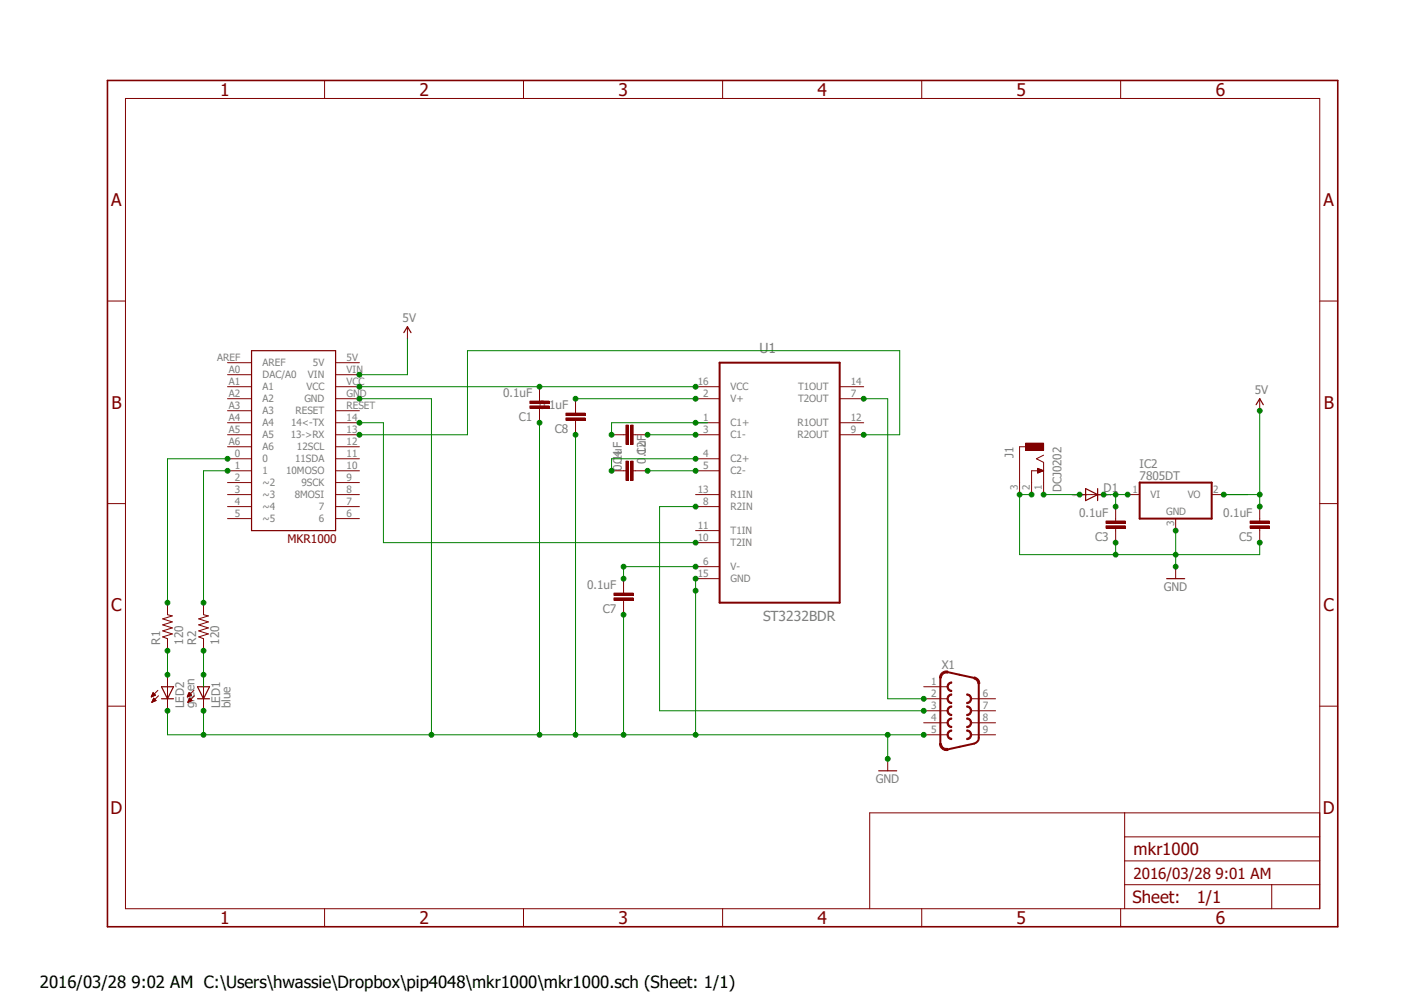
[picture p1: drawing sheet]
<svg xmlns="http://www.w3.org/2000/svg" width="297mm" height="210mm" viewBox="0 0 297 210" stroke-linecap="round" stroke-linejoin="round" font-family="sans-serif">
<path d="M22.2 16.7l261.1 179.9M283.3 16.7l-261.1 179.9" fill="none" stroke="#fff" stroke-width=".21"/>
<g fill="none" stroke="#800000" stroke-width=".21">
<path d="M147.2 81.8h5M147.2 84.3h5M147.2 89.4h5M147.2 91.9h5M147.2 97h5M147.2 99.6h5M177.6 81.8h5.1M177.6 84.3h5.1M177.6 89.4h5.1M177.6 91.9h5.1M147.2 104.6h5M147.2 107.1h5"/>
<path d="M147.2 112.2h5M147.2 114.8h5M147.2 119.8h5M147.2 122.4h5"/>
</g>
<path d="M152.2 76.7h25.4v50.8h-25.4z" fill="none" stroke="#800000" stroke-width=".42"/>
<path d="M200.6 147.1l.6-.3h.1v.2a.76 .76 0 0 0-.7 .8 .76 .76 0 0 0 .7 .7v.3a1.02 1.02 0 0 1-.9-.6 1.02 1.02 0 0 1 .2-1.1z" fill-rule="evenodd" fill="#800000"/>
<path d="M200.6 147.1l.6-.3h.1v.2a.76 .76 0 0 0-.7 .8 .76 .76 0 0 0 .7 .7v.3a1.02 1.02 0 0 1-.9-.6 1.02 1.02 0 0 1 .2-1.1z" fill="none" stroke="#800000" stroke-width=".21"/>
<path d="M204.5 146.8a1.02 1.02 0 0 1 1.1 1 1.02 1.02 0 0 1-1.1 1v-.3a.76 .76 0 0 0 .8-.7 .76 .76 0 0 0-.8-.8z" fill-rule="evenodd" fill="#800000"/>
<path d="M204.5 146.8a1.02 1.02 0 0 1 1.1 1 1.02 1.02 0 0 1-1.1 1v-.3a.76 .76 0 0 0 .8-.7 .76 .76 0 0 0-.8-.8z" fill="none" stroke="#800000" stroke-width=".21"/>
<path d="M200.6 144.6l.6-.4h.1v.3a.76 .76 0 0 0-.7 .7 .76 .76 0 0 0 .7 .8v.3a1.02 1.02 0 0 1-.9-.6 1.02 1.02 0 0 1 .2-1.1z" fill-rule="evenodd" fill="#800000"/>
<path d="M200.6 144.6l.6-.4h.1v.3a.76 .76 0 0 0-.7 .7 .76 .76 0 0 0 .7 .8v.3a1.02 1.02 0 0 1-.9-.6 1.02 1.02 0 0 1 .2-1.1z" fill="none" stroke="#800000" stroke-width=".21"/>
<path d="M204.5 151.8a1.02 1.02 0 0 1 1.1 1.1 1.02 1.02 0 0 1-1.1 1v-.3a.76 .76 0 0 0 .8-.7 .76 .76 0 0 0-.8-.8z" fill-rule="evenodd" fill="#800000"/>
<path d="M204.5 151.8a1.02 1.02 0 0 1 1.1 1.1 1.02 1.02 0 0 1-1.1 1v-.3a.76 .76 0 0 0 .8-.7 .76 .76 0 0 0-.8-.8z" fill="none" stroke="#800000" stroke-width=".21"/>
<path d="M200.6 149.6l.6-.3h.1v.3a.76 .76 0 0 0-.7 .7 .76 .76 0 0 0 .7 .8v.2a1.02 1.02 0 0 1-.9-.6 1.02 1.02 0 0 1 .2-1.1z" fill-rule="evenodd" fill="#800000"/>
<path d="M200.6 149.6l.6-.3h.1v.3a.76 .76 0 0 0-.7 .7 .76 .76 0 0 0 .7 .8v.2a1.02 1.02 0 0 1-.9-.6 1.02 1.02 0 0 1 .2-1.1z" fill="none" stroke="#800000" stroke-width=".21"/>
<path d="M204.5 149.3a1.02 1.02 0 0 1 1.1 1 1.02 1.02 0 0 1-1.1 1v-.2a.76 .76 0 0 0 .8-.8 .76 .76 0 0 0-.8-.7z" fill-rule="evenodd" fill="#800000"/>
<path d="M204.5 149.3a1.02 1.02 0 0 1 1.1 1 1.02 1.02 0 0 1-1.1 1v-.2a.76 .76 0 0 0 .8-.8 .76 .76 0 0 0-.8-.7z" fill="none" stroke="#800000" stroke-width=".21"/>
<path d="M200.6 152.2l.6-.4h.1v.3a.76 .76 0 0 0-.7 .8 .76 .76 0 0 0 .7 .7v.3a1.02 1.02 0 0 1-.9-.6 1.02 1.02 0 0 1 .2-1.1z" fill-rule="evenodd" fill="#800000"/>
<path d="M200.6 152.2l.6-.4h.1v.3a.76 .76 0 0 0-.7 .8 .76 .76 0 0 0 .7 .7v.3a1.02 1.02 0 0 1-.9-.6 1.02 1.02 0 0 1 .2-1.1z" fill="none" stroke="#800000" stroke-width=".21"/>
<path d="M204.5 154.4a1.02 1.02 0 0 1 1.1 1 1.02 1.02 0 0 1-1.1 1v-.2a.76 .76 0 0 0 .8-.8 .76 .76 0 0 0-.8-.8z" fill-rule="evenodd" fill="#800000"/>
<path d="M204.5 154.4a1.02 1.02 0 0 1 1.1 1 1.02 1.02 0 0 1-1.1 1v-.2a.76 .76 0 0 0 .8-.8 .76 .76 0 0 0-.8-.8z" fill="none" stroke="#800000" stroke-width=".21"/>
<path d="M200.6 154.7l.6-.3h.1v.2a.76 .76 0 0 0-.7 .8 .76 .76 0 0 0 .7 .8v.2a1.02 1.02 0 0 1-.9-.6 1.02 1.02 0 0 1 .2-1.1z" fill-rule="evenodd" fill="#800000"/>
<path d="M200.6 154.7l.6-.3h.1v.2a.76 .76 0 0 0-.7 .8 .76 .76 0 0 0 .7 .8v.2a1.02 1.02 0 0 1-.9-.6 1.02 1.02 0 0 1 .2-1.1z" fill="none" stroke="#800000" stroke-width=".21"/>
<path d="M199.1 142.4a1.44 1.44 0 0 1 1.4-.5l-.1 .5a1.04 1.04 0 0 0-1.3 1h-.3z" fill-rule="evenodd" fill="#800000"/>
<path d="M199.1 142.4a1.44 1.44 0 0 1 1.4-.5l-.1 .5a1.04 1.04 0 0 0-1.3 1h-.3z" fill="none" stroke="#800000" stroke-width=".21"/>
<path d="M200.5 142.2l5.6 1.2" fill="none" stroke="#800000" stroke-width=".42"/>
<path d="M206.1 143.2h.2a1.39 1.39 0 0 1 1 1.4h-.4a1.04 1.04 0 0 0-.9-1z" fill-rule="evenodd" fill="#800000"/>
<path d="M206.1 143.2h.2a1.39 1.39 0 0 1 1 1.4h-.4a1.04 1.04 0 0 0-.9-1z" fill="none" stroke="#800000" stroke-width=".21"/>
<path d="M198.9 143.4v13.9M207.1 144.6v11.4a1.25 1.25 0 0 1-1 1.3l-5.6 1.2" fill="none" stroke="#800000" stroke-width=".42"/>
<path d="M198.8 157.3h.3a1.06 1.06 0 0 0 1.3 1l.1 .4a1.46 1.46 0 0 1-1.7-1.4z" fill-rule="evenodd" fill="#800000"/>
<g fill="none" stroke="#800000" stroke-width=".21">
<path d="M217 94.5h-1.3v7.6M220.8 99.6h-2.6v2.5M220.8 96.3l-1.6 .7 1.6 .8v4.3M195.4 145.2h5M195.4 147.8h5M195.4 150.3h5M195.4 152.9h5M195.4 155.4h5M198.8 157.3h.3a1.06 1.06 0 0 0 1.3 1l.1 .4a1.46 1.46 0 0 1-1.7-1.4zM205.5 147.8h5.1M205.5 150.3h5.1M205.5 152.9h5.1"/>
<path d="M205.5 155.4h5.1"/>
</g>
<path d="M217 93.7h3.8v1.5h-3.8z" fill-rule="evenodd" fill="#800000"/>
<g fill="none" stroke="#800000" stroke-width=".21">
<path d="M114.1 84.3v.5M114.1 86.4v.5M217 93.7h3.8v1.5h-3.8zM219.5 99.1l1.3 .5-1.3 .4zM219.5 100h.2M219.5 99.9h.4M219.5 99.8h.7M219.5 99.7h.9M219.5 99.6h1.1M219.5 99.5h1.2M219.5 99.4h1M219.5 99.4h.8"/>
<path d="M219.5 99.3h.6M219.5 99.2h.3M219.5 99.1h.1M215.7 102.1v2.5M218.2 102.1v2.5M220.8 102.1v2.5"/>
</g>
<path d="M112.1 84.8h4.1v.5h-4.1z" fill-rule="evenodd" fill="#800000"/>
<path d="M112.1 84.8h4.1v.5h-4.1z" fill="none" stroke="#800000" stroke-width=".21"/>
<path d="M112.1 85.9h4.1v.5h-4.1z" fill-rule="evenodd" fill="#800000"/>
<path d="M112.1 85.9h4.1v.5h-4.1zM114.1 81.8v2.5M114.1 86.9v2.5M131.9 91.9h.5M133.9 91.9h.6" fill="none" stroke="#800000" stroke-width=".21"/>
<path d="M132.4 89.9h.5v4.1h-.5z" fill-rule="evenodd" fill="#800000"/>
<path d="M132.4 89.9h.5v4.1h-.5z" fill="none" stroke="#800000" stroke-width=".21"/>
<path d="M133.4 89.9h.5v4.1h-.5z" fill-rule="evenodd" fill="#800000"/>
<path d="M129.4 91.9h2.5M131.9 99.6h.5M133.4 89.9h.5v4.1h-.5zM133.9 99.6h.6M134.5 91.9h2.5" fill="none" stroke="#800000" stroke-width=".21"/>
<path d="M133.4 97.5h.5v4.1h-.5z" fill-rule="evenodd" fill="#800000"/>
<path d="M133.4 97.5h.5v4.1h-.5z" fill="none" stroke="#800000" stroke-width=".21"/>
<path d="M132.4 97.5h.5v4.1h-.5z" fill-rule="evenodd" fill="#800000"/>
<path d="M129.4 99.6h2.5M132.4 97.5h.5v4.1h-.5zM134.5 99.6h2.5M131.9 124.9v.5M131.9 127v.5" fill="none" stroke="#800000" stroke-width=".21"/>
<path d="M129.9 125.4h4v.5h-4z" fill-rule="evenodd" fill="#800000"/>
<path d="M129.9 125.4h4v.5h-4z" fill="none" stroke="#800000" stroke-width=".21"/>
<path d="M129.9 126.4h4v.6h-4z" fill-rule="evenodd" fill="#800000"/>
<path d="M121.8 86.9v.5M121.8 88.9v.5M129.9 126.4h4v.6h-4zM131.9 122.4v2.5M131.9 127.5v2.5" fill="none" stroke="#800000" stroke-width=".21"/>
<path d="M119.7 87.4h4.1v.5h-4.1z" fill-rule="evenodd" fill="#800000"/>
<path d="M119.7 87.4h4.1v.5h-4.1z" fill="none" stroke="#800000" stroke-width=".21"/>
<path d="M119.7 88.4h4.1v.5h-4.1z" fill-rule="evenodd" fill="#800000"/>
<g fill="none" stroke="#800000" stroke-width=".21">
<path d="M48.1 79.2h5.1M48.1 76.7h5.1M71 79.2h5M71 76.7h5M86.2 69.1v2.5M48.1 99.6h5.1M48.1 97h5.1M48.1 94.5h5.1M48.1 91.9h5.1M48.1 89.4h5.1M48.1 86.9h5.1M48.1 84.3h5.1"/>
<path d="M48.1 81.8h5.1M71 99.6h5M71 97h5M71 94.5h5M71 91.9h5M71 89.4h5M71 86.9h5M71 84.3h5M71 81.8h5M119.7 88.4h4.1v.5h-4.1zM121.8 84.3v2.6M121.8 89.4v2.5"/>
<path d="M266.5 84.3v2.6M48.1 109.7h5.1M48.1 107.1h5.1M48.1 104.6h5.1M48.1 102.1h5.1M71 109.7h5M71 107.1h5M71 104.6h5M71 102.1h5M228.4 104.6h5.1M236 109.7v.5M236 111.7v.5"/>
<path d="M238.5 104.6h2.6M248.7 109.7v2.5M248.7 119.8v2.6M256.3 104.6h2.6M35.4 127.5v2.5l1 .3-2 .6 2 .6-2 .7 2 .6-2 .6 2 .7-2 .6 1 .4v2.5M43.1 127.5v2.5l1 .3-2.1 .6 2.1 .6-2.1 .7 2.1 .6-2.1 .6 2.1 .7-2.1 .6 1.1 .4v2.5M32 147.3h.2M32 147.2h.4M32.1 147.2h.5M32.1 147.1h.7M32.1 148.5h.2M32.2 147h.7"/>
<path d="M32.2 148.4h.3M32.2 146.9h.5M32.2 148.3h.5M32.3 146.8h.3M32.3 148.2h.6M32.3 146.7h.3M32.3 148.1h.7M32.3 146.6h.2M32.3 148h.6M32.4 146.5h.1M32.4 148h.4M32.4 146.5l-.4 .9"/>
<path d="M32.4 146.5l.5 .5-.9 .4M32.4 147.9h.3M32.5 147.8h.1M32.5 147.7h.1M32.5 147.7l.5 .5-.9 .3zM33.4 146l-1.4 1.4M33.5 147.2l-1.4 1.3M35.4 142.7v7.6M39.7 147.3h.1M39.7 147.2h.3M39.7 147.2h.5M39.8 147.1h.6"/>
<path d="M39.8 148.5h.1M39.8 147h.7M39.8 148.4h.3M39.8 146.9h.5M39.8 148.3h.5M39.9 146.8h.4M39.9 148.2h.6M39.9 146.7h.3M39.9 148.1h.7M40 146.6h.1M40 148h.5M40 146.5l-.4 .9"/>
<path d="M40 146.5l.5 .5-.9 .4M40 146.5h.1M40 148h.4M40 147.9h.3M40.1 147.8h.1M40.1 147.7l.5 .5-.8 .3zM40.1 147.7h.1M41 146l-1.4 1.4M41.1 147.2l-1.3 1.3M43.1 142.7v7.6M187.8 160.5v2.5"/>
</g>
<path d="M53.2 74.2h17.8v38h-17.8zM85.4 70.4l.8-1.3 .8 1.3M265.7 85.6l.8-1.3 .8 1.3M229.7 103.3l2.5 1.3-2.5 1.3zM232.2 103.3v2.6M246.8 122.4h3.8M34.2 147.8h2.5M34.2 145.2h2.5l-1.3 2.6zM41.8 145.2h2.5l-1.2 2.6zM41.8 147.8h2.5M185.9 163h3.8" fill="none" stroke="#800000" stroke-width=".25"/>
<path d="M241.1 102.1h15.2v7.6h-15.2z" fill="none" stroke="#800000" stroke-width=".42"/>
<path d="M234 110.2h4v.5h-4z" fill-rule="evenodd" fill="#800000"/>
<path d="M234 110.2h4v.5h-4z" fill="none" stroke="#800000" stroke-width=".21"/>
<path d="M234 111.2h4v.5h-4z" fill-rule="evenodd" fill="#800000"/>
<path d="M234 111.2h4v.5h-4zM236 107.1v2.6M236 112.2v2.6M266.5 109.7v.5M266.5 111.7v.5" fill="none" stroke="#800000" stroke-width=".21"/>
<path d="M264.5 110.2h4v.5h-4z" fill-rule="evenodd" fill="#800000"/>
<path d="M264.5 110.2h4v.5h-4z" fill="none" stroke="#800000" stroke-width=".21"/>
<path d="M264.5 111.2h4v.5h-4z" fill-rule="evenodd" fill="#800000"/>
<g fill="none" stroke="#800000" stroke-width=".21">
<path d="M68.7 17v3.8M110.7 17v3.8M152.9 17v3.8M195 17v3.8M237.1 17v3.8M26.5 20.8h252.7v171.4h-252.7zM22.7 63.7h3.8M279.2 63.7h3.8M22.7 106.5h3.8M264.5 111.2h4v.5h-4zM266.5 107.1v2.6M266.5 112.2v2.6"/>
<path d="M279.2 106.5h3.8M22.7 149.4h3.8M279.2 149.4h3.8M237.9 171.9v20.3M237.9 177h41.3M279.2 171.9h-95.2v20.3M68.7 192.2v3.8M110.7 192.2v3.8M152.9 192.2v3.8M195 192.2v3.8M237.1 192.2v3.8M237.9 187.1h41.3"/>
<path d="M237.9 182.1h41.3M269 187.1v5.1"/>
</g>
<path d="M22.7 17h260.3v179h-260.3z" fill="none" stroke="#800000" stroke-width=".34"/>
<path d="M182.7 84.3h5.1" fill="none" stroke="#008000" stroke-width=".21"/>
<circle cx="182.7" cy="84.3" r=".51" fill="#008000"/>
<g fill="none" stroke="#008000" stroke-width=".21">
<path d="M187.8 84.3v63.5h7.6"/>
<circle cx="182.7" cy="84.3" r=".51"/>
</g>
<circle cx="195.4" cy="147.8" r=".51" fill="#008000"/>
<g fill="none" stroke="#008000" stroke-width=".21">
<path d="M114.1 81.8h33.1"/>
<circle cx="195.4" cy="147.8" r=".51"/>
</g>
<circle cx="147.1" cy="81.8" r=".51" fill="#008000"/>
<g fill="none" stroke="#008000" stroke-width=".21">
<path d="M76 81.8h38.1"/>
<circle cx="147.1" cy="81.8" r=".51"/>
</g>
<circle cx="76" cy="81.8" r=".51" fill="#008000"/>
<circle cx="76" cy="81.8" r=".51" fill="none" stroke="#008000" stroke-width=".21"/>
<circle cx="114.1" cy="81.8" r=".51" fill="#008000"/>
<g fill="none" stroke="#008000" stroke-width=".21">
<path d="M147.2 119.8h-15.3v2.6"/>
<circle cx="114.1" cy="81.8" r=".51"/>
</g>
<circle cx="147.1" cy="119.8" r=".51" fill="#008000"/>
<circle cx="147.1" cy="119.8" r=".51" fill="none" stroke="#008000" stroke-width=".21"/>
<circle cx="131.9" cy="122.4" r=".51" fill="#008000"/>
<circle cx="131.9" cy="122.4" r=".51" fill="none" stroke="#008000" stroke-width=".21"/>
<circle cx="131.9" cy="119.8" r=".51" fill="#008000"/>
<g fill="none" stroke="#008000" stroke-width=".21">
<path d="M121.8 84.3h25.4"/>
<circle cx="131.9" cy="119.8" r=".51"/>
</g>
<circle cx="121.7" cy="84.3" r=".51" fill="#008000"/>
<circle cx="121.7" cy="84.3" r=".51" fill="none" stroke="#008000" stroke-width=".21"/>
<circle cx="147.1" cy="84.3" r=".51" fill="#008000"/>
<g fill="none" stroke="#008000" stroke-width=".21">
<path d="M149.7 89.4h-20.3v2.5"/>
<circle cx="147.1" cy="84.3" r=".51"/>
</g>
<circle cx="147.1" cy="89.4" r=".51" fill="#008000"/>
<circle cx="147.1" cy="89.4" r=".51" fill="none" stroke="#008000" stroke-width=".21"/>
<circle cx="129.4" cy="91.9" r=".51" fill="#008000"/>
<g fill="none" stroke="#008000" stroke-width=".21">
<path d="M137 91.9h10.2"/>
<circle cx="129.4" cy="91.9" r=".51"/>
</g>
<circle cx="147.1" cy="91.9" r=".51" fill="#008000"/>
<circle cx="147.1" cy="91.9" r=".51" fill="none" stroke="#008000" stroke-width=".21"/>
<circle cx="137" cy="91.9" r=".51" fill="#008000"/>
<g fill="none" stroke="#008000" stroke-width=".21">
<path d="M147.2 97h-17.8v2.6"/>
<circle cx="137" cy="91.9" r=".51"/>
</g>
<circle cx="147.1" cy="97" r=".51" fill="#008000"/>
<circle cx="147.1" cy="97" r=".51" fill="none" stroke="#008000" stroke-width=".21"/>
<circle cx="129.4" cy="99.6" r=".51" fill="#008000"/>
<g fill="none" stroke="#008000" stroke-width=".21">
<path d="M137 99.6h10.2"/>
<circle cx="129.4" cy="99.6" r=".51"/>
</g>
<circle cx="147.1" cy="99.6" r=".51" fill="#008000"/>
<circle cx="147.1" cy="99.6" r=".51" fill="none" stroke="#008000" stroke-width=".21"/>
<circle cx="137" cy="99.6" r=".51" fill="#008000"/>
<g fill="none" stroke="#008000" stroke-width=".21">
<path d="M48.1 97h-12.7v30.5"/>
<circle cx="137" cy="99.6" r=".51"/>
</g>
<circle cx="35.4" cy="127.5" r=".51" fill="#008000"/>
<circle cx="35.4" cy="127.5" r=".51" fill="none" stroke="#008000" stroke-width=".21"/>
<circle cx="48.1" cy="97" r=".51" fill="#008000"/>
<g fill="none" stroke="#008000" stroke-width=".21">
<path d="M48.1 99.6h-5v27.9"/>
<circle cx="48.1" cy="97" r=".51"/>
</g>
<circle cx="43" cy="127.5" r=".51" fill="#008000"/>
<circle cx="43" cy="127.5" r=".51" fill="none" stroke="#008000" stroke-width=".21"/>
<circle cx="48.1" cy="99.6" r=".51" fill="#008000"/>
<g fill="none" stroke="#008000" stroke-width=".21">
<path d="M121.8 91.9v63.5h73.6M131.9 130v25.4M35.4 155.4h78.7"/>
<circle cx="48.1" cy="99.6" r=".51"/>
</g>
<circle cx="121.7" cy="91.9" r=".51" fill="#008000"/>
<circle cx="121.7" cy="91.9" r=".51" fill="none" stroke="#008000" stroke-width=".21"/>
<circle cx="121.7" cy="155.4" r=".51" fill="#008000"/>
<circle cx="121.7" cy="155.4" r=".51" fill="none" stroke="#008000" stroke-width=".21"/>
<circle cx="131.9" cy="155.4" r=".51" fill="#008000"/>
<circle cx="131.9" cy="155.4" r=".51" fill="none" stroke="#008000" stroke-width=".21"/>
<circle cx="131.9" cy="130" r=".51" fill="#008000"/>
<g fill="none" stroke="#008000" stroke-width=".21">
<path d="M114.1 89.4v66h7.7"/>
<circle cx="131.9" cy="130" r=".51"/>
</g>
<circle cx="114.1" cy="89.4" r=".51" fill="#008000"/>
<circle cx="114.1" cy="89.4" r=".51" fill="none" stroke="#008000" stroke-width=".21"/>
<circle cx="114.1" cy="155.4" r=".51" fill="#008000"/>
<g fill="none" stroke="#008000" stroke-width=".21">
<path d="M35.4 150.3v5.1M43.1 150.3v5.1"/>
<circle cx="114.1" cy="155.4" r=".51"/>
</g>
<circle cx="43" cy="150.3" r=".51" fill="#008000"/>
<circle cx="43" cy="150.3" r=".51" fill="none" stroke="#008000" stroke-width=".21"/>
<circle cx="35.4" cy="150.3" r=".51" fill="#008000"/>
<circle cx="35.4" cy="150.3" r=".51" fill="none" stroke="#008000" stroke-width=".21"/>
<circle cx="43" cy="155.4" r=".51" fill="#008000"/>
<circle cx="43" cy="155.4" r=".51" fill="none" stroke="#008000" stroke-width=".21"/>
<circle cx="147.1" cy="122.4" r=".51" fill="#008000"/>
<g fill="none" stroke="#008000" stroke-width=".21">
<path d="M147.2 122.4v2.5"/>
<circle cx="147.1" cy="122.4" r=".51"/>
</g>
<circle cx="147.1" cy="124.9" r=".51" fill="#008000"/>
<g fill="none" stroke="#008000" stroke-width=".21">
<path d="M147.2 124.9v30.5"/>
<circle cx="147.1" cy="124.9" r=".51"/>
</g>
<circle cx="147.1" cy="155.4" r=".51" fill="#008000"/>
<circle cx="147.1" cy="155.4" r=".51" fill="none" stroke="#008000" stroke-width=".21"/>
<circle cx="195.4" cy="155.4" r=".51" fill="#008000"/>
<g fill="none" stroke="#008000" stroke-width=".21">
<path d="M187.8 155.4v5.1"/>
<circle cx="195.4" cy="155.4" r=".51"/>
</g>
<circle cx="187.8" cy="160.5" r=".51" fill="#008000"/>
<circle cx="187.8" cy="160.5" r=".51" fill="none" stroke="#008000" stroke-width=".21"/>
<circle cx="187.8" cy="155.4" r=".51" fill="#008000"/>
<g fill="none" stroke="#008000" stroke-width=".21">
<path d="M76 84.3h15.3v71.1"/>
<circle cx="187.8" cy="155.4" r=".51"/>
</g>
<circle cx="91.3" cy="155.4" r=".51" fill="#008000"/>
<circle cx="91.3" cy="155.4" r=".51" fill="none" stroke="#008000" stroke-width=".21"/>
<circle cx="76" cy="84.3" r=".51" fill="#008000"/>
<g fill="none" stroke="#008000" stroke-width=".21">
<path d="M215.7 117.3h20.3M248.7 112.2v7.6"/>
<circle cx="76" cy="84.3" r=".51"/>
</g>
<circle cx="248.7" cy="112.2" r=".51" fill="#008000"/>
<circle cx="248.7" cy="112.2" r=".51" fill="none" stroke="#008000" stroke-width=".21"/>
<circle cx="248.7" cy="117.3" r=".51" fill="#008000"/>
<circle cx="248.7" cy="117.3" r=".51" fill="none" stroke="#008000" stroke-width=".21"/>
<circle cx="248.7" cy="119.8" r=".51" fill="#008000"/>
<g fill="none" stroke="#008000" stroke-width=".21">
<path d="M215.7 104.6v12.7M236 117.3h12.7"/>
<circle cx="248.7" cy="119.8" r=".51"/>
</g>
<circle cx="215.7" cy="104.6" r=".51" fill="#008000"/>
<g fill="none" stroke="#008000" stroke-width=".21">
<path d="M236 114.8v2.5M266.5 114.8v2.5h-17.8"/>
<circle cx="215.7" cy="104.6" r=".51"/>
</g>
<circle cx="236" cy="117.3" r=".51" fill="#008000"/>
<circle cx="236" cy="117.3" r=".51" fill="none" stroke="#008000" stroke-width=".21"/>
<circle cx="236" cy="114.8" r=".51" fill="#008000"/>
<circle cx="236" cy="114.8" r=".51" fill="none" stroke="#008000" stroke-width=".21"/>
<circle cx="266.5" cy="114.8" r=".51" fill="#008000"/>
<g fill="none" stroke="#008000" stroke-width=".21">
<path d="M215.7 104.6h2.5"/>
<circle cx="266.5" cy="114.8" r=".51"/>
</g>
<circle cx="218.2" cy="104.6" r=".51" fill="#008000"/>
<g fill="none" stroke="#008000" stroke-width=".21">
<path d="M35.4 137.6v5.1"/>
<circle cx="218.2" cy="104.6" r=".51"/>
</g>
<circle cx="35.4" cy="137.6" r=".51" fill="#008000"/>
<circle cx="35.4" cy="137.6" r=".51" fill="none" stroke="#008000" stroke-width=".21"/>
<circle cx="35.4" cy="142.7" r=".51" fill="#008000"/>
<g fill="none" stroke="#008000" stroke-width=".21">
<path d="M43.1 137.6v5.1"/>
<circle cx="35.4" cy="142.7" r=".51"/>
</g>
<circle cx="43" cy="137.6" r=".51" fill="#008000"/>
<circle cx="43" cy="137.6" r=".51" fill="none" stroke="#008000" stroke-width=".21"/>
<circle cx="43" cy="142.7" r=".51" fill="#008000"/>
<g fill="none" stroke="#008000" stroke-width=".21">
<path d="M220.8 104.6h7.6M43.1 142.7v2.5"/>
<circle cx="43" cy="142.7" r=".51"/>
</g>
<circle cx="228.4" cy="104.6" r=".51" fill="#008000"/>
<circle cx="228.4" cy="104.6" r=".51" fill="none" stroke="#008000" stroke-width=".21"/>
<circle cx="220.8" cy="104.6" r=".51" fill="#008000"/>
<g fill="none" stroke="#008000" stroke-width=".21">
<path d="M233.5 104.6h2.5"/>
<circle cx="220.8" cy="104.6" r=".51"/>
</g>
<circle cx="233.5" cy="104.6" r=".51" fill="#008000"/>
<circle cx="233.5" cy="104.6" r=".51" fill="none" stroke="#008000" stroke-width=".21"/>
<circle cx="238.5" cy="104.6" r=".51" fill="#008000"/>
<g fill="none" stroke="#008000" stroke-width=".21">
<path d="M238.5 104.6h-2.5v2.5"/>
<circle cx="238.5" cy="104.6" r=".51"/>
</g>
<circle cx="236" cy="104.6" r=".51" fill="#008000"/>
<circle cx="236" cy="104.6" r=".51" fill="none" stroke="#008000" stroke-width=".21"/>
<circle cx="236" cy="107.1" r=".51" fill="#008000"/>
<g fill="none" stroke="#008000" stroke-width=".21">
<path d="M147.2 107.1h-7.7v43.2"/>
<circle cx="236" cy="107.1" r=".51"/>
</g>
<circle cx="147.1" cy="107.1" r=".51" fill="#008000"/>
<g fill="none" stroke="#008000" stroke-width=".21">
<path d="M139.5 150.3h55.9"/>
<circle cx="147.1" cy="107.1" r=".51"/>
</g>
<circle cx="195.4" cy="150.3" r=".51" fill="#008000"/>
<g fill="none" stroke="#008000" stroke-width=".21">
<path d="M76 89.4h5.1v25.4h66.1"/>
<circle cx="195.4" cy="150.3" r=".51"/>
</g>
<circle cx="76" cy="89.4" r=".51" fill="#008000"/>
<circle cx="76" cy="89.4" r=".51" fill="none" stroke="#008000" stroke-width=".21"/>
<circle cx="147.1" cy="114.8" r=".51" fill="#008000"/>
<circle cx="147.1" cy="114.8" r=".51" fill="none" stroke="#008000" stroke-width=".21"/>
<circle cx="76" cy="91.9" r=".51" fill="#008000"/>
<g fill="none" stroke="#008000" stroke-width=".21">
<path d="M76 91.9h22.9v-17.7h91.4v17.7h-7.6"/>
<circle cx="76" cy="91.9" r=".51"/>
</g>
<circle cx="182.7" cy="91.9" r=".51" fill="#008000"/>
<circle cx="182.7" cy="91.9" r=".51" fill="none" stroke="#008000" stroke-width=".21"/>
<circle cx="76" cy="79.2" r=".51" fill="#008000"/>
<g fill="none" stroke="#008000" stroke-width=".21">
<path d="M86.2 71.6v7.6h-10.2M266.5 86.9v17.7M258.9 104.6h5"/>
<circle cx="76" cy="79.2" r=".51"/>
</g>
<circle cx="258.9" cy="104.6" r=".51" fill="#008000"/>
<circle cx="258.9" cy="104.6" r=".51" fill="none" stroke="#008000" stroke-width=".21"/>
<circle cx="266.5" cy="86.9" r=".51" fill="#008000"/>
<g fill="none" stroke="#008000" stroke-width=".21">
<path d="M258.9 104.6h7.6v2.5"/>
<circle cx="266.5" cy="86.9" r=".51"/>
</g>
<circle cx="266.5" cy="107.1" r=".51" fill="#008000"/>
<circle cx="266.5" cy="107.1" r=".51" fill="none" stroke="#008000" stroke-width=".21"/>
<circle cx="266.5" cy="104.6" r=".51" fill="#008000"/>
<circle cx="266.5" cy="104.6" r=".51" fill="none" stroke="#008000" stroke-width=".21"/>
<g font-size="3.7" fill="#800000">
<text x="46.6" y="20.2">1</text>
<text x="88.7" y="20.2">2</text>
<text x="130.9" y="20.2">3</text>
<text x="172.9" y="20.2">4</text>
<text x="215" y="20.2">5</text>
<text x="257.2" y="20.2">6</text>
<text x="23.5" y="43.6">A</text>
<text x="280" y="43.6">A</text>
<text x="23.6" y="86.4">B</text>
<text x="280" y="86.4">B</text>
<text x="23.5" y="129.2">C</text>
<text x="280" y="129.2">C</text>
<text x="23.4" y="172.1">D</text>
<text x="279.9" y="172.1">D</text>
<text x="46.6" y="195.4">1</text>
<text x="88.7" y="195.4">2</text>
<text x="130.9" y="195.4">3</text>
<text x="172.9" y="195.4">4</text>
<text x="215" y="195.4">5</text>
<text x="257.2" y="195.4">6</text>
</g>
<g font-size="3.6" fill="#800000">
<text x="239.8" y="180.8">mkr1000</text>
<text x="239.6" y="191.1">Sheet:</text>
<text x="253.2" y="190.9">1/1</text>
</g>
<text font-size="3.6" x="8.4" y="208.9">2016/03/28 9:02 AM C:\Users\hwassie\Dropbox\pip4048\mkr1000\mkr1000.sch (Sheet: 1/1)</text>
<text font-size="3.2" fill="#800000" x="239.8" y="185.9">2016/03/28 9:01 AM</text>
<g font-size="2.9" fill="#808080">
<text x="160.7" y="74.7">U1</text>
<text x="161.4" y="131.4">ST3232BDR</text>
</g>
<g font-size="2.5" fill="#808080">
<text x="85.2" y="68.1">5V</text>
<text x="106.4" y="83.9">0.1uF</text>
<text x="265.5" y="83.3">5V</text>
<text x="109.8" y="89">C1</text>
<text x="114" y="86.5">0.1uF</text>
<text x="117.4" y="91.6">C8</text>
<text x="131.5" y="99.7" transform="rotate(-90 131.5 99.7)">0.1uF</text>
<text x="131.5" y="98" transform="rotate(-90 131.5 98)">C4</text>
<text x="136.6" y="98" transform="rotate(-90 136.6 98)">0.1uF</text>
<text x="136.6" y="96.3" transform="rotate(-90 136.6 96.3)">C2</text>
<text x="214.4" y="96.9" transform="rotate(-90 214.4 96.9)">J1</text>
<text x="241.1" y="101.5">7805DT</text>
<text x="241.1" y="98.9">IC2</text>
<text x="224.6" y="104.1" transform="rotate(-90 224.6 104.1)">DCJ0202</text>
<text x="233.5" y="104.1">D1</text>
<text x="228.3" y="109.3">0.1uF</text>
<text x="258.8" y="109.3">0.1uF</text>
<text x="231.7" y="114.4">C3</text>
<text x="262.1" y="114.4">C5</text>
<text x="124.2" y="124.5">0.1uF</text>
<text x="246.2" y="124.9">GND</text>
<text x="127.6" y="129.6">C7</text>
<text x="33.9" y="136.4" transform="rotate(-90 33.9 136.4)">R1</text>
<text x="38.7" y="136.4" transform="rotate(-90 38.7 136.4)">120</text>
<text x="41.5" y="136.4" transform="rotate(-90 41.5 136.4)">R2</text>
<text x="46.4" y="136.4" transform="rotate(-90 46.4 136.4)">120</text>
<text x="199.2" y="141.4">X1</text>
<text x="39" y="149.8" transform="rotate(-90 39 149.8)">LED2</text>
<text x="41.1" y="149.8" transform="rotate(-90 41.1 149.8)">green</text>
<text x="46.6" y="149.8" transform="rotate(-90 46.6 149.8)">LED1</text>
<text x="48.8" y="149.8" transform="rotate(-90 48.8 149.8)">blue</text>
<text x="185.3" y="165.6">GND</text>
</g>
<text font-size="2.5" fill="#800000" x="60.8" y="114.8">MKR1000</text>
<g font-size="2.1" fill="#808080">
<text x="46" y="76.3">AREF</text>
<text x="55.5" y="77.5">AREF</text>
<text x="66.2" y="77.5">5V</text>
<text x="73.3" y="76.3">5V</text>
<text x="48.4" y="83.9">A2</text>
<text x="48.4" y="81.4">A1</text>
<text x="48.4" y="78.9">A0</text>
<text x="55.5" y="82.5">A1</text>
<text x="55.5" y="80">DAC/A0</text>
<text x="64.8" y="82.5">VCC</text>
<text x="65.2" y="80">VIN</text>
<text x="73.3" y="78.9">VIN</text>
<text x="73.3" y="81.4">VCC</text>
<text x="73.3" y="83.9">GND</text>
<text x="147.6" y="81.4">16</text>
<text x="148.8" y="83.9">2</text>
<text x="154.6" y="82.5">VCC</text>
<text x="168.8" y="82.5">T1OUT</text>
<text x="180" y="81.4">14</text>
<text x="180" y="83.9">7</text>
<text x="48.4" y="89">A4</text>
<text x="48.4" y="86.5">A3</text>
<text x="55.5" y="87.6">A3</text>
<text x="55.5" y="85.1">A2</text>
<text x="62.5" y="87.6">RESET</text>
<text x="64.4" y="85.1">GND</text>
<text x="73.3" y="86.5">RESET</text>
<text x="73.3" y="89">14</text>
<text x="148.8" y="89">1</text>
<text x="154.6" y="85.1">V+</text>
<text x="168.8" y="85.1">T2OUT</text>
<text x="180" y="89">12</text>
<text x="48.4" y="94.1">A6</text>
<text x="48.4" y="91.6">A5</text>
<text x="55.5" y="95.2">A6</text>
<text x="55.5" y="92.7">A5</text>
<text x="55.5" y="90.2">A4</text>
<text x="61.5" y="92.7">13-&gt;RX</text>
<text x="61.6" y="90.2">14&lt;-TX</text>
<text x="62.8" y="95.2">12SCL</text>
<text x="73.3" y="91.6">13</text>
<text x="73.3" y="94.1">12</text>
<text x="148.8" y="91.6">3</text>
<text x="154.6" y="90.2">C1+</text>
<text x="154.6" y="92.7">C1-</text>
<text x="168.7" y="90.2">R1OUT</text>
<text x="168.7" y="92.7">R2OUT</text>
<text x="180" y="91.6">9</text>
<text x="49.7" y="101.7">2</text>
<text x="49.7" y="99.2">1</text>
<text x="49.7" y="96.6">0</text>
<text x="55.5" y="100.3">1</text>
<text x="55.5" y="97.8">0</text>
<text x="60.5" y="100.3">10MOSO</text>
<text x="62.4" y="97.8">11SDA</text>
<text x="73.3" y="96.6">11</text>
<text x="73.3" y="99.2">10</text>
<text x="73.3" y="101.7">9</text>
<text x="148.8" y="96.6">4</text>
<text x="148.8" y="99.2">5</text>
<text x="154.6" y="97.8">C2+</text>
<text x="154.6" y="100.3">C2-</text>
<text x="49.7" y="106.8">4</text>
<text x="49.7" y="104.3">3</text>
<text x="55.5" y="107.9">~4</text>
<text x="55.5" y="105.4">~3</text>
<text x="55.5" y="102.8">~2</text>
<text x="62.4" y="105.4">8MOSI</text>
<text x="63.8" y="102.9">9SCK</text>
<text x="67.5" y="107.9">7</text>
<text x="73.3" y="104.3">8</text>
<text x="73.3" y="106.8">7</text>
<text x="147.6" y="104.3">13</text>
<text x="148.8" y="106.8">8</text>
<text x="154.6" y="105.4">R1IN</text>
<text x="154.6" y="107.9">R2IN</text>
<text x="215.3" y="103.6" transform="rotate(-90 215.3 103.6)">3</text>
<text x="217.9" y="103.6" transform="rotate(-90 217.9 103.6)">2</text>
<text x="220.4" y="103.6" transform="rotate(-90 220.4 103.6)">1</text>
<text x="239.6" y="104.3">1</text>
<text x="243.4" y="105.4">VI</text>
<text x="251.2" y="105.4">VO</text>
<text x="256.7" y="104.3">2</text>
<text x="49.7" y="109.3">5</text>
<text x="55.5" y="110.4">~5</text>
<text x="67.5" y="110.4">6</text>
<text x="73.3" y="109.3">6</text>
<text x="147.6" y="111.9">11</text>
<text x="154.6" y="113">T1IN</text>
<text x="246.7" y="108.9">GND</text>
<text x="248.4" y="111.2" transform="rotate(-90 248.4 111.2)">3</text>
<text x="147.6" y="114.4">10</text>
<text x="148.8" y="119.5">6</text>
<text x="154.6" y="115.5">T2IN</text>
<text x="147.6" y="122">15</text>
<text x="154.6" y="120.6">V-</text>
<text x="154.6" y="123.1">GND</text>
<text x="197" y="144.9">1</text>
<text x="197" y="147.4">2</text>
<text x="197" y="150">3</text>
<text x="207.9" y="147.4">6</text>
<text x="207.9" y="150">7</text>
<text x="197" y="152.5">4</text>
<text x="197" y="155">5</text>
<text x="207.9" y="152.5">8</text>
<text x="207.9" y="155">9</text>
</g>
<g font-size=".6" fill="#800080">
<text x="226.8" y="104.8">SpiceOrder 1</text>
<text x="231.9" y="104.8">SpiceOrder 2</text>
</g>
</svg>
